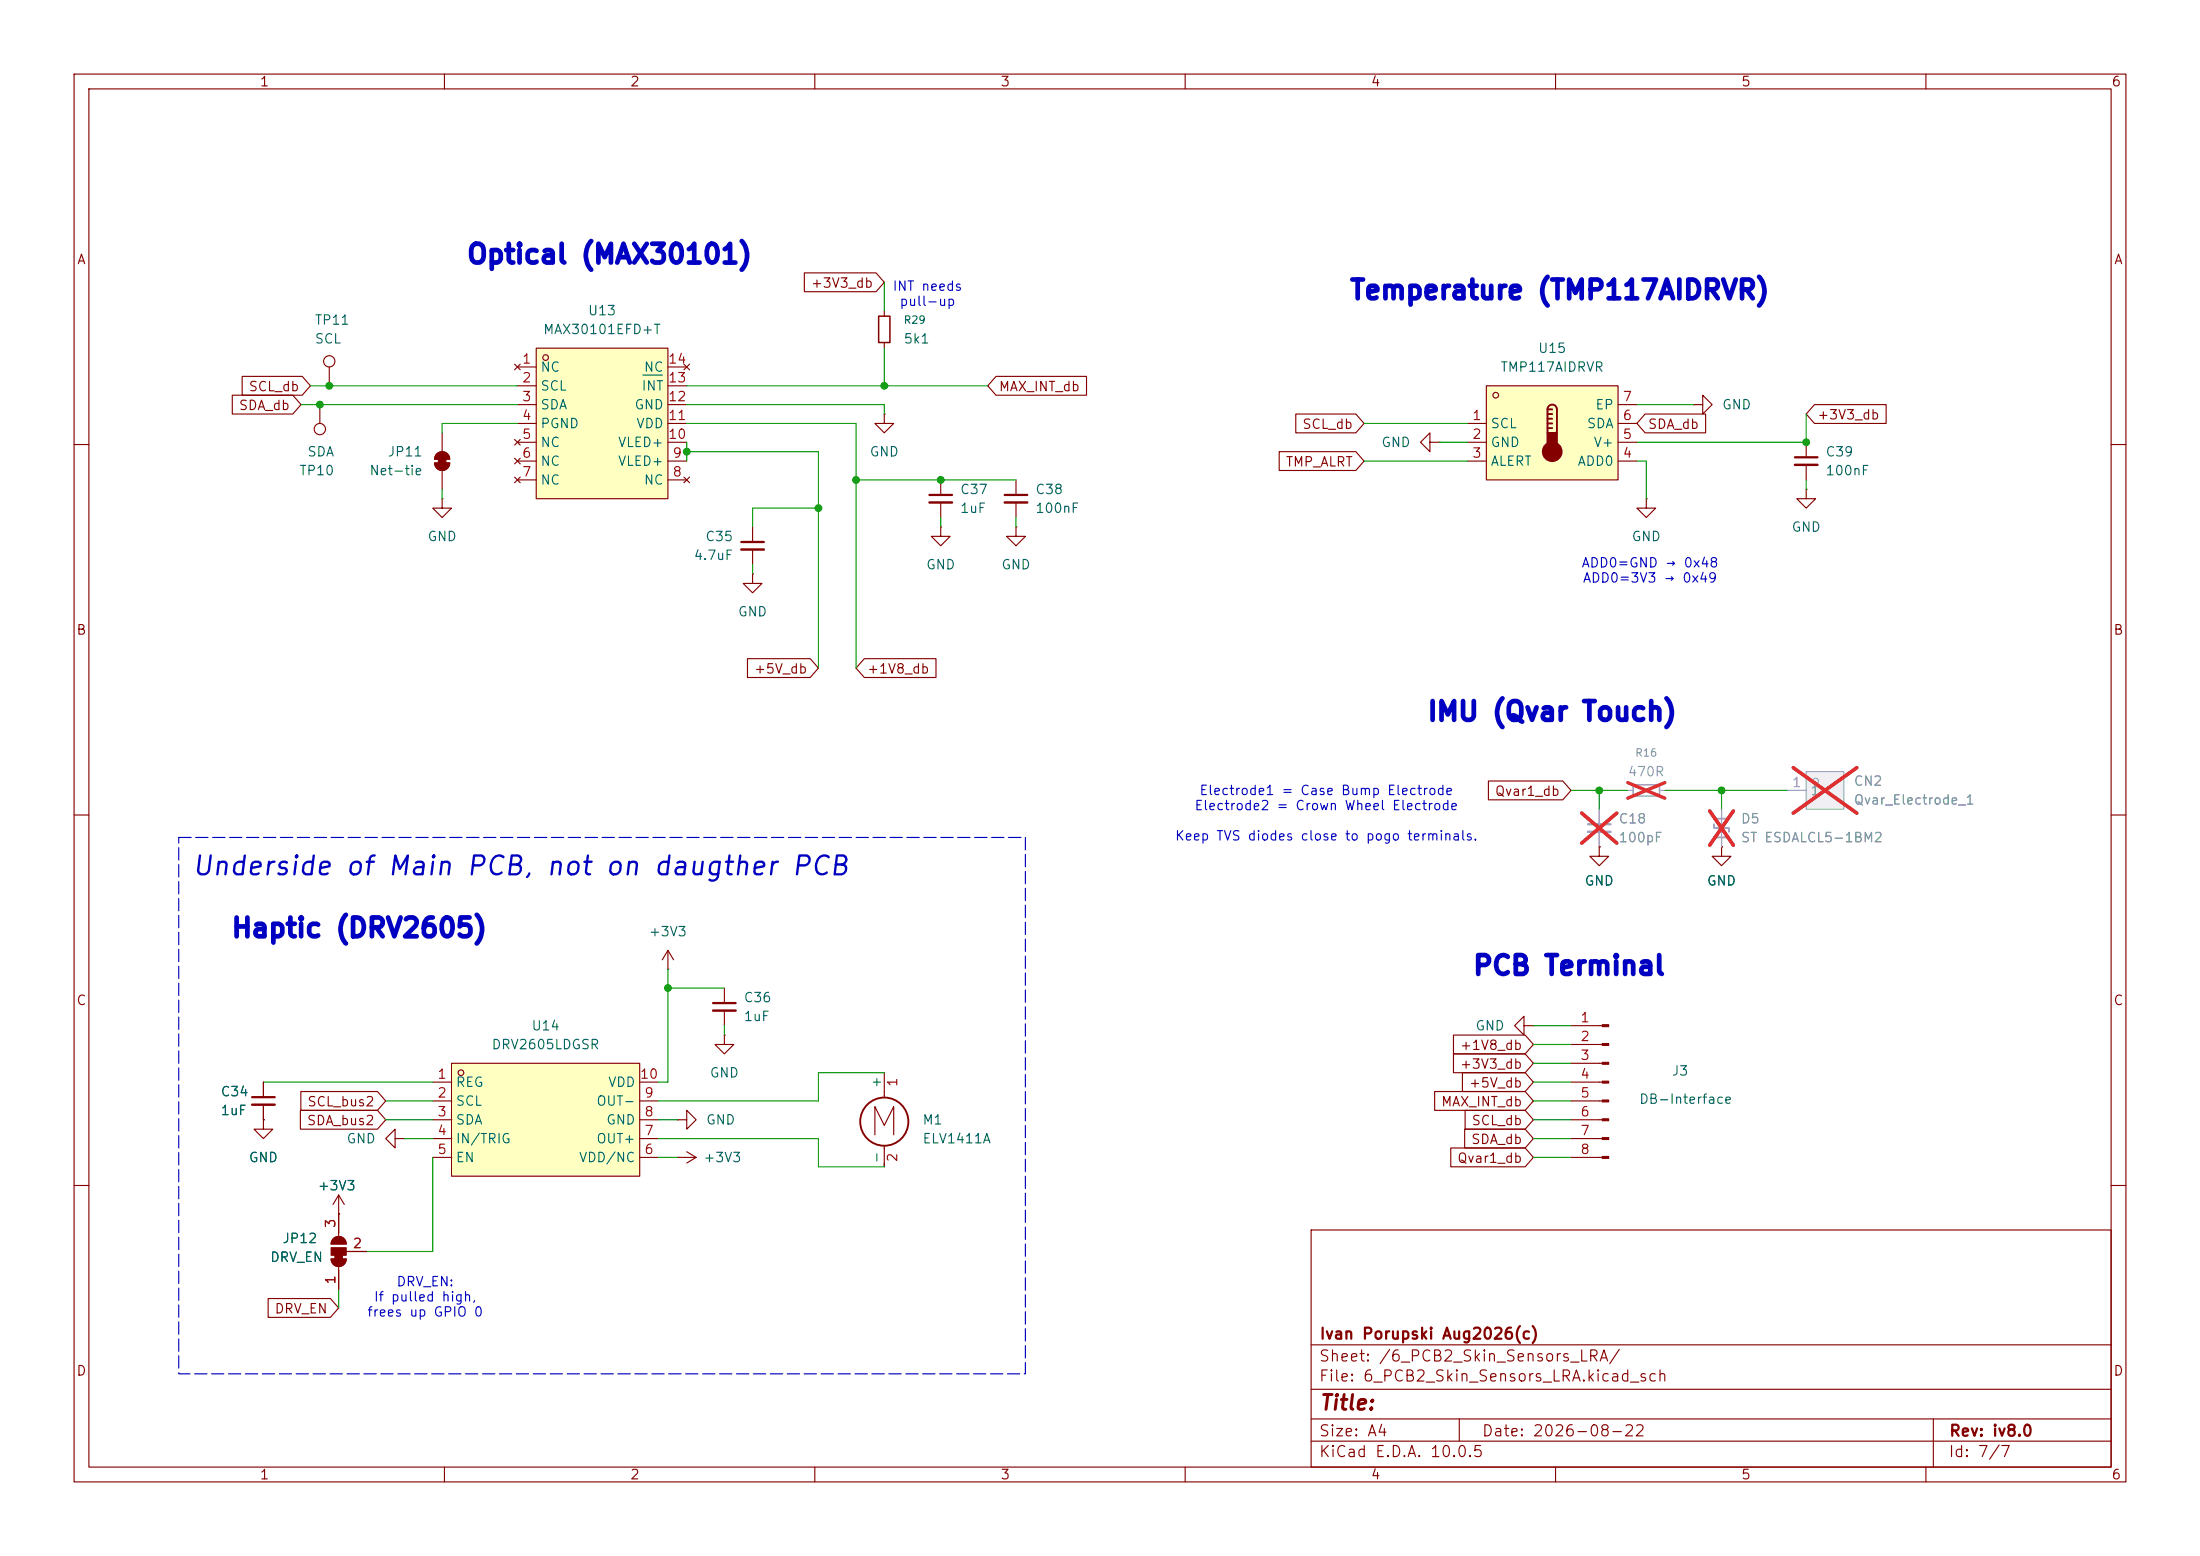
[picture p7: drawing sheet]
<svg xmlns="http://www.w3.org/2000/svg" width="297mm" height="210mm" viewBox="0 0 297 210" stroke-linecap="round" stroke-linejoin="round" font-family="sans-serif">
<g fill="none" stroke="#840000" stroke-width=".15">
<path d="M10 10h277v190h-277zM12 12h273v186h-273zM60 10v2M110 10v2M160 10v2M210 10v2M260 10v2M119.4 55.9v1.3h1.2l-1.2 1.2-1.3-1.2h1.3M119.4 55.9h.1M228.6 54.6h1.3v-1.3l1.2 1.3-1.2 1.3v-1.3M228.6 54.6h.1M10 60h2"/>
<path d="M127 71.1v1.3h1.3l-1.3 1.3-1.3-1.3h1.3M127 71.1h.1M127 64.8v2M127 67.8v2.1M137.2 71.1v1.3h1.2l-1.2 1.3-1.3-1.3h1.3M137.2 71.1h.1M137.2 64.8v2M137.2 67.8v2.1M243.8 66v1.3h1.3l-1.3 1.3-1.2-1.3h1.2M243.8 66h.1M285 60h2M10 110h2"/>
<path d="M285 110h2M10 160h2M177 166h108v32h-108zM285 160h2M60 198v2M110 198v2M160 198v2M177 194.5h108M177 191.5h108M177 187.5h108M177 181.5h108M197 191.5v3"/>
<path d="M210 198v2M260 198v2M261 191.5v6.5"/>
</g>
<path d="M125.5 66.8h3M135.6 66.8h3.1" fill="none" stroke="#840000" stroke-width=".3"/>
<path d="M125.5 67.8h3M135.6 67.8h3.1" fill="none" stroke="#840000" stroke-width=".33"/>
<path d="M200.7 52.1h17.7v12.7h-17.7z" fill="#ffffc2"/>
<g fill="none" stroke="#840000" stroke-width=".15">
<path d="M193 59.7v-1.3l-1.2 1.3 1.2 1.3v-1.3h1.3M194.3 59.7h.1M198.1 57.2h2.6M198.1 59.7h2.6M200.7 52.1h17.7v12.7h-17.7zM218.4 57.2h2.6M218.4 59.7h2.6M218.4 54.6h2.6M198.1 62.2h2.6M218.4 62.2h2.6"/>
<circle cx="201.9" cy="53.3" r=".38"/>
</g>
<path d="M208.9 55.2a.64 .64 0 0 1 .6-.6 .64 .64 0 0 1 .7 .6v3.2M208.9 55.2v3.2M208.9 55.2h.6M208.9 55.9h.6M208.9 56.5h.6M208.9 57.2h.6M208.9 57.8h.6" fill="none" stroke="#840000" stroke-width=".25"/>
<g fill="#840000" stroke="#840000" stroke-width=".25">
<path d="M208.9 58.4h1.3v1.9h-1.3z"/>
<circle cx="209.5" cy="61" r="1.27"/>
</g>
<path d="M72.4 47h17.8v20.3h-17.8z" fill="#ffffc2"/>
<g fill="none" stroke="#840000" stroke-width=".15">
<path d="M43.2 54.6v2.6M44.4 49.5v2.6M59.7 58.4v2.6M69.5 49.1l.7 .8M69.5 59.3l.7 .8M69.8 52.1h2.6M69.8 54.6h2.6M69.8 57.2h2.6M69.8 59.7h2.6M69.8 49.5h2.6M70.2 49.1l-.7 .8M70.2 59.3l-.7 .8"/>
<path d="M72.4 47h17.8v20.3h-17.8zM90.2 52.1h2.5M90.2 54.6h2.5M90.2 57.2h2.5M90.2 59.7h2.5M90.2 49.5h2.5M92.3 49.1l.8 .8M93.1 49.1l-.8 .8M119.4 41.9v.8M119.4 46.2v.8M243.8 59.7v2M58.7 62.5h2a1.02 1.02 0 0 1-1 1 1.02 1.02 0 0 1-1-1z"/>
<path d="M59 61.3a1.02 1.02 0 0 1 1.1-.3 1.02 1.02 0 0 1 .6 1h-2l.1-.4zM59.7 67.3v1.3h1.3l-1.3 1.3-1.3-1.3h1.3M59.7 67.3h.1M59.7 63.5v2.5M69.5 61.8l.7 .8M69.5 64.4l.7 .8M69.8 62.2h2.6M69.8 64.8h2.6M70.2 61.8l-.7 .8M70.2 64.4l-.7 .8M90.2 62.2h2.5M90.2 64.8h2.5"/>
<path d="M92.3 64.4l.8 .8M93.1 64.4l-.8 .8M101.6 77.5v1.2h1.3l-1.3 1.3-1.3-1.3h1.3M101.6 77.5h.1M101.6 71.1v2.1M101.6 74.2v2M222.2 67.3v1.3h-1.2l1.2 1.3 1.3-1.3h-1.3M222.2 67.3h.1M243.8 62.7v2.1M215.9 114.3v1.3h-1.3l1.3 1.2 1.3-1.2h-1.3M215.9 114.3h.1M232.4 114.3v1.3h-1.3l1.3 1.2 1.3-1.2h-1.3"/>
<path d="M232.4 114.3h.1M90.2 130.8h.1M90.2 128.3l.7 1.2M90.2 128.3l-.8 1.2M90.2 128.3v2.5M97.8 133.4v2M97.8 136.4v2M205.7 138.4v-1.2l-1.2 1.2 1.2 1.3v-1.3h1.3M207 138.4h.1M212.1 138.4h4.2M35.6 151.1v1.3h-1.3l1.3 1.3 1.2-1.3h-1.2M35.6 151.1h.1"/>
<path d="M35.6 146.1v2M35.6 149.1v2M53.3 153.7v-1.3l-1.2 1.3 1.2 1.2v-1.2h1.3M54.6 153.7h.1M212.1 141h4.2M212.1 143.5h4.2M212.1 146.1h4.2M212.1 148.6h4.2M212.1 151.1h4.2M212.1 153.7h4.2M212.1 156.2h4.2M45.7 163.8h.1"/>
<path d="M45.7 161.3l-.7 1.3M45.7 161.3l.8 1.3M45.7 161.3v2.5"/>
<circle cx="43.2" cy="57.9" r=".76"/>
<circle cx="44.4" cy="48.8" r=".76"/>
<circle cx="73.7" cy="48.3" r=".38"/>
</g>
<path d="M86.8 50.6h2.6" fill="none" stroke="#006464" stroke-width=".15"/>
<path d="M100.1 73.2h3M242.3 61.7h3.1M96.3 135.4h3M34 148.1h3.1" fill="none" stroke="#840000" stroke-width=".3"/>
<path d="M100.1 74.2h3M242.3 62.7h3.1M96.3 136.4h3M34 149.1h3.1" fill="none" stroke="#840000" stroke-width=".33"/>
<g fill="#840000" stroke="#840000" stroke-width=".15">
<path d="M59.2 61.7h1v1h-1z"/>
<path d="M58.7 62.5h2a1.02 1.02 0 0 1-1 1 1.02 1.02 0 0 1-1-1z"/>
<path d="M59 61.3a1.02 1.02 0 0 1 1.1-.3 1.02 1.02 0 0 1 .6 1h-2l.1-.4z"/>
<path d="M216.3 138.3h.9v.3h-.9z"/>
<path d="M216.3 140.8h.9v.3h-.9z"/>
<path d="M216.3 143.4h.9v.2h-.9z"/>
<path d="M216.3 145.9h.9v.3h-.9z"/>
<path d="M216.3 148.5h.9v.2h-.9z"/>
<path d="M216.3 151h.9v.3h-.9z"/>
<path d="M216.3 153.5h.9v.3h-.9z"/>
<path d="M216.3 156.1h.9v.2h-.9z"/>
</g>
<path d="M118.6 42.7h1.5v3.5h-1.5z" fill="none" stroke="#840000" stroke-width=".2"/>
<path d="M220.5 105.9h3.5v1.5h-3.5z" fill="none" stroke="#a1a1a1" stroke-width=".2"/>
<path d="M215.9 109.2v2.1M215.9 112.3v2M219.7 106.7h.8M224 106.7h.8M232.4 109.2v5.1" fill="none" stroke="#a1a1a1" stroke-width=".15"/>
<path d="M213.5 109.7l4.8 4.1M218.3 109.7l-4.8 4.1M219.7 105.6l5.1 2.1M224.8 105.6l-5.1 2.1M230.8 109.4l3.2 4.7M234 109.4l-3.2 4.7" fill="none" stroke="#e12e31" stroke-width=".46"/>
<path d="M214.4 111.3h3" fill="none" stroke="#a1a1a1" stroke-width=".3"/>
<path d="M214.4 112.3h3" fill="none" stroke="#a1a1a1" stroke-width=".33"/>
<path d="M231.4 110.5h2l-2 2.5h2zM231.4 111.3v.5h2v.5" fill="none" stroke="#a1a1a1" stroke-width=".25"/>
<path d="M243.8 104.1h5.1v5.1h-5.1z" fill="#f0f0f0"/>
<g fill="none" stroke="#a1a1a1" stroke-width=".15">
<path d="M241.3 106.7h2.5M243.8 104.1h5.1v5.1h-5.1z"/>
<circle cx="245.1" cy="105.4" r=".38"/>
</g>
<path d="M242.1 103.6l8.6 6.1M250.7 103.6l-8.6 6.1" fill="none" stroke="#e12e31" stroke-width=".46"/>
<path d="M97.8 139.7v1.3h1.3l-1.3 1.2-1.3-1.2h1.3M97.8 139.7h.1" fill="none" stroke="#840000" stroke-width=".15"/>
<path d="M61 143.5h25.4v15.3h-25.4z" fill="#ffffc2"/>
<g fill="none" stroke="#840000" stroke-width=".15">
<path d="M108.6 36.8h9.7l1.1 1.3-1.1 1.3h-9.7zM31.4 53.3h8.1l1.1 1.3-1.1 1.3h-8.1zM32.7 50.8h8.1l1.1 1.3-1.1 1.2h-8.1zM134.5 50.8h12.2v2.5h-12.2l-1.2-1.2zM174.9 55.9h8.1l1.1 1.3-1.1 1.2h-8.1zM222.1 55.9h8.2v2.5h-8.2l-1.1-1.2zM245 54.6h9.6v2.6h-9.6l-1.2-1.3zM172.7 61h10.3l1.1 1.2-1.1 1.3h-10.3zM100.9 88.9h8.5l1.1 1.3-1.1 1.2h-8.5zM116.7 88.9h9.7v2.5h-9.7l-1.1-1.2zM200.9 105.4h10.1l1.1 1.3-1.1 1.3h-10.1zM215.9 114.3h.1"/>
<path d="M232.4 114.3h.1M196.2 139.7h9.7l1.1 1.3-1.1 1.2h-9.7zM35.6 151.1h.1M35.6 146.1v2M35.6 149.1v2M40.6 149.9h10.4l1.1 1.2-1.1 1.3h-10.4zM40.6 147.3h10.4l1.1 1.3-1.1 1.3h-10.4zM58.4 146.1h2.6M58.4 148.6h2.6M58.4 151.1h2.6M58.4 153.7h2.6M58.4 156.2h2.6"/>
<path d="M61 143.5h25.4v15.3h-25.4zM86.4 146.1h2.5M86.4 148.6h2.5M86.4 151.1h2.5M86.4 153.7h2.5M86.4 156.2h2.5M91.4 151.1h1.3v-1.2l1.3 1.2-1.3 1.3v-1.3M91.4 151.1h.1M91.4 156.2h.1M91.4 156.2h2.6M92.7 155.4l1.3 .8M94 156.2l-1.3 .8"/>
<path d="M118.1 153.2v-3.8l1.3 2.5 1.2-2.5v3.8M119.4 144.8v3.3M119.4 154.6v2.9M193.7 147.3h12.2l1.1 1.3-1.1 1.3h-12.2zM195.9 154.9h10l1.1 1.3-1.1 1.3h-10zM196.2 142.2h9.7l1.1 1.3-1.1 1.3h-9.7zM197.4 144.8h8.5l1.1 1.3-1.1 1.2h-8.5zM197.7 152.4h8.2l1.1 1.3-1.1 1.2h-8.2zM197.8 149.9h8.1l1.1 1.2-1.1 1.3h-8.1zM36.2 175.3h8.4l1.1 1.2-1.1 1.3h-8.4zM44.7 169.9h2a1.02 1.02 0 0 1-1 1 1.02 1.02 0 0 1-1-1zM45 167.2a1.02 1.02 0 0 1 1.1-.2 1.02 1.02 0 0 1 .6 .9h-2l.1-.4z"/>
<path d="M45.7 163.8h.1M45.7 163.8v3.1M45.7 170.9v3.1M46.7 168.9h2.8"/>
<circle cx="62.2" cy="144.8" r=".38"/>
</g>
<circle cx="119.4" cy="151.4" r="3.3" fill="none" stroke="#840000" stroke-width=".25"/>
<g fill="#840000" stroke="#840000" stroke-width=".15">
<path d="M45.2 169.4h1v.5h-1z"/>
<path d="M44.7 169.9h2a1.02 1.02 0 0 1-1 1 1.02 1.02 0 0 1-1-1z"/>
<path d="M44.7 168.4h2v1h-2z"/>
<path d="M45 167.2a1.02 1.02 0 0 1 1.1-.2 1.02 1.02 0 0 1 .6 .9h-2l.1-.4z"/>
</g>
<g fill="none" stroke="#009600" stroke-width=".15">
<path d="M119.4 38.1v3.8M40.6 54.6h29.2M41.9 52.1h27.9M69.8 57.2h-10.1v1.2M92.7 54.6h26.7v1.3M92.7 57.2h22.9v33M92.7 52.1h40.6M92.7 59.7v2.5M119.4 47v5.1M184.1 57.2h14M194.3 59.7h3.8M221 54.6h7.6"/>
<path d="M243.8 55.9v3.8h-22.8M59.7 66v1.3M92.7 61h17.8v29.2M101.6 76.2v1.3M110.5 68.6h-8.9v2.5M115.6 64.8h21.6M127 69.9v1.2M137.2 69.9v1.2M184.1 62.2h14M221 62.2h1.2v5.1M243.8 64.8v1.2M212.1 106.7h7.6"/>
<path d="M215.9 106.7v2.5M224.8 106.7h16.5M232.4 106.7v2.5M90.2 130.8v15.3h-1.3M90.2 133.4h7.6M97.8 138.4v1.3M207 138.4h5.1M35.6 146.1h22.8M52.1 151.1h6.3M52.1 148.6h6.3M54.6 153.7h3.8M58.4 156.2v12.7h-8.9"/>
<path d="M88.9 153.7h21.6v3.8h8.9M88.9 151.1h2.5M88.9 156.2h2.5M119.4 144.8h-8.9v3.8h-21.6M207 153.7h5.1M207 151.1h5.1M207 156.2h5.1M207 146.1h5.1M207 148.6h5.1M207 141h5.1M207 143.5h5.1M45.7 174v2.5"/>
</g>
<path d="M24.1 113h114.3v72.4h-114.3z" fill="none" stroke="#0000c2" stroke-width=".15" stroke-dasharray="1.7 .6"/>
<path d="M215.9 109.2v2.1M215.9 112.3v2M232.4 109.2v1.3M232.4 113v1.3M241.3 106.7h2.5" fill="none" stroke="#a1a1a1" stroke-width=".15"/>
<path d="M213.5 109.7l4.8 4.1M218.3 109.7l-4.8 4.1M230.8 109.4l3.2 4.7M234 109.4l-3.2 4.7M242.1 103.6l8.6 6.1M250.7 103.6l-8.6 6.1" fill="none" stroke="#e12e31" stroke-width=".46"/>
<g fill="#009600" stroke="#009600" stroke-width=".14">
<circle cx="90.2" cy="133.4" r=".46"/>
<circle cx="127" cy="64.8" r=".46"/>
<circle cx="243.8" cy="59.7" r=".46"/>
<circle cx="115.6" cy="64.8" r=".46"/>
<circle cx="92.7" cy="61" r=".46"/>
<circle cx="44.4" cy="52.1" r=".46"/>
<circle cx="110.5" cy="68.6" r=".46"/>
<circle cx="43.2" cy="54.6" r=".46"/>
<circle cx="119.4" cy="52.1" r=".46"/>
<circle cx="215.9" cy="106.7" r=".46"/>
<circle cx="232.4" cy="106.7" r=".46"/>
</g>
<g font-size="2.6" fill="#0000c2">
<text x="25.7" y="118.8">Underside of Main PCB,</text>
<text x="73.5" y="118.8">not on daugther PCB</text>
</g>
<g font-size="2.5" fill="#0000c2">
<text x="62.9" y="36.2">Optical (MAX30101)</text>
<text x="182.1" y="41">Temperature (TMP117AIDRVR)</text>
<text x="192.5" y="97.9">IMU (Qvar Touch)</text>
<text x="31.1" y="127.1">Haptic (DRV2605)</text>
<text x="198.7" y="132.2">PCB Terminal</text>
</g>
<text font-size="2" fill="#840000" x="178" y="190.8">Title:</text>
<g font-size="1.5" fill="#840000">
<text x="178" y="184.1">Sheet: /6_PCB2_Skin_Sensors_LRA/</text>
<text x="178" y="181.1">Ivan Porupski Aug2026(c)</text>
<text x="178" y="186.8">File: 6_PCB2_Skin_Sensors_LRA.kicad_sch</text>
<text x="178" y="197">KiCad E.D.A. 10.0.5</text>
<text x="178" y="194.2">Size: A4</text>
<text x="200" y="194.2">Date: 2026-08-22</text>
<text x="263" y="197">Id: 7/7</text>
<text x="263" y="194.2">Rev: iv8.0</text>
</g>
<g font-size="1.3" fill="#840000">
<text x="35" y="12">1</text>
<text x="85" y="12">2</text>
<text x="135" y="12">3</text>
<text x="185" y="12">4</text>
<text x="235" y="12">5</text>
<text x="285" y="12">6</text>
<text x="10.3" y="36">A</text>
<text x="285.3" y="36">A</text>
<text x="109.4" y="39.2">+3V3_db</text>
<text x="33.5" y="53.1">SCL_db</text>
<text x="134.8" y="53.1">MAX_INT_db</text>
<text x="32.2" y="55.7">SDA_db</text>
<text x="175.7" y="58.2">SCL_db</text>
<text x="222.4" y="58.2">SDA_db</text>
<text x="245.2" y="56.9">+3V3_db</text>
<text x="173.5" y="63.3">TMP_ALRT</text>
<text x="10.2" y="86">B</text>
<text x="285.2" y="86">B</text>
<text x="101.7" y="91.2">+5V_db</text>
<text x="117" y="91.2">+1V8_db</text>
<text x="201.7" y="107.7">Qvar1_db</text>
<text x="10.2" y="136">C</text>
<text x="285.2" y="136">C</text>
<text x="197" y="142">+1V8_db</text>
<text x="41.4" y="149.6">SCL_bus2</text>
<text x="194.5" y="149.6">MAX_INT_db</text>
<text x="197" y="144.6">+3V3_db</text>
<text x="198.2" y="147.1">+5V_db</text>
<text x="41.3" y="152.2">SDA_bus2</text>
<text x="198.5" y="154.7">SDA_db</text>
<text x="198.6" y="152.2">SCL_db</text>
<text x="196.6" y="157.3">Qvar1_db</text>
<text x="37" y="177.6">DRV_EN</text>
<text x="10.2" y="186">D</text>
<text x="285.2" y="186">D</text>
<text x="35" y="200">1</text>
<text x="85" y="200">2</text>
<text x="135" y="200">3</text>
<text x="185" y="200">4</text>
<text x="235" y="200">5</text>
<text x="285" y="200">6</text>
</g>
<g font-size="1.3" fill="#0000c2">
<text x="120.4" y="39.6">INT needs</text>
<text x="121.3" y="41.6">pull-up</text>
<text x="213.4" y="76.9">ADD0=GND → 0x48</text>
<text x="213.6" y="79">ADD0=3V3 → 0x49</text>
<text x="161.8" y="107.6">Electrode1 = Case Bump Electrode</text>
<text x="158.5" y="113.8">Keep TVS diodes close to pogo terminals.</text>
<text x="161.2" y="109.7">Electrode2 = Crown Wheel Electrode</text>
<text x="53.4" y="173.9">DRV_EN:</text>
<text x="49.5" y="178">frees up GPIO 0</text>
<text x="50.4" y="176">If pulled high,</text>
</g>
<g font-size="1.3" fill="#006464">
<text x="42.4" y="44.1">TP11</text>
<text x="42.4" y="46.7">SCL</text>
<text x="73.2" y="45.4">MAX30101EFD+T</text>
<text x="79.3" y="42.9">U13</text>
<text x="121.9" y="46.7">5k1</text>
<text x="207.5" y="48">U15</text>
<text x="72.9" y="53">SCL</text>
<text x="72.9" y="50.5">NC</text>
<text x="86.5" y="53">INT</text>
<text x="86.8" y="50.5">NC</text>
<text x="202.5" y="50.5">TMP117AIDRVR</text>
<text x="72.9" y="55.6">SDA</text>
<text x="72.9" y="58.1">PGND</text>
<text x="85.6" y="55.6">GND</text>
<text x="85.8" y="58.1">VDD</text>
<text x="201.1" y="58.1">SCL</text>
<text x="214.1" y="58.1">SDA</text>
<text x="215.3" y="55.6">EP</text>
<text x="232.4" y="55.6">GND</text>
<text x="40.3" y="64.5">TP10</text>
<text x="41.4" y="61.9">SDA</text>
<text x="49.8" y="64.5">Net-tie</text>
<text x="52.3" y="61.9">JP11</text>
<text x="72.9" y="60.7">NC</text>
<text x="72.9" y="63.2">NC</text>
<text x="72.9" y="65.7">NC</text>
<text x="83.3" y="63.2">VLED+</text>
<text x="83.3" y="60.7">VLED+</text>
<text x="86.8" y="65.7">NC</text>
<text x="117.3" y="61.9">GND</text>
<text x="186.4" y="60.7">GND</text>
<text x="201.1" y="60.7">GND</text>
<text x="201.1" y="63.2">ALERT</text>
<text x="212.9" y="63.2">ADD0</text>
<text x="215" y="60.7">V+</text>
<text x="246.4" y="61.9">C39</text>
<text x="246.4" y="64.5">100nF</text>
<text x="129.5" y="67">C37</text>
<text x="129.5" y="69.5">1uF</text>
<text x="139.7" y="67">C38</text>
<text x="139.7" y="69.5">100nF</text>
<text x="57.6" y="73.4">GND</text>
<text x="93.6" y="75.9">4.7uF</text>
<text x="95.1" y="73.4">C35</text>
<text x="124.9" y="77.2">GND</text>
<text x="135.1" y="77.2">GND</text>
<text x="220.2" y="73.4">GND</text>
<text x="241.8" y="72.1">GND</text>
<text x="99.5" y="83.5">GND</text>
<text x="213.8" y="119.8">GND</text>
<text x="230.3" y="119.8">GND</text>
<text x="87.5" y="126.7">+3V3</text>
<text x="100.3" y="135.6">C36</text>
<text x="66.3" y="141.9">DRV2605LDGSR</text>
<text x="71.7" y="139.4">U14</text>
<text x="100.3" y="138.1">1uF</text>
<text x="199.1" y="139.4">GND</text>
<text x="29.7" y="148.3">C34</text>
<text x="61.4" y="147">REG</text>
<text x="61.4" y="149.6">SCL</text>
<text x="80.4" y="149.6">OUT-</text>
<text x="82" y="147">VDD</text>
<text x="95.7" y="145.7">GND</text>
<text x="119.2" y="147" transform="rotate(-90 119.2 147)">+</text>
<text x="221.2" y="149.3">DB-Interface</text>
<text x="225.6" y="145.5">J3</text>
<text x="29.7" y="150.8">1uF</text>
<text x="46.7" y="154.6">GND</text>
<text x="61.4" y="152.1">SDA</text>
<text x="61.4" y="154.6">IN/TRIG</text>
<text x="80.4" y="154.6">OUT+</text>
<text x="81.8" y="152.1">GND</text>
<text x="95.2" y="152.1">GND</text>
<text x="124.4" y="152.1">M1</text>
<text x="124.4" y="154.6">ELV1411A</text>
<text x="33.5" y="157.2">GND</text>
<text x="42.8" y="161">+3V3</text>
<text x="61.4" y="157.2">EN</text>
<text x="78.1" y="157.2">VDD/NC</text>
<text x="94.9" y="157.2">+3V3</text>
<text x="119.2" y="157.1" transform="rotate(-90 119.2 157.1)">-</text>
<text x="36.4" y="170.6">DRV_EN</text>
<text x="38" y="168.1">JP12</text>
</g>
<g font-size="1.3" fill="#a90000">
<text x="70.4" y="51.9">2</text>
<text x="70.4" y="49.4">1</text>
<text x="90.1" y="51.9">13</text>
<text x="90.1" y="49.4">14</text>
<text x="70.4" y="54.5">3</text>
<text x="70.4" y="57">4</text>
<text x="70.4" y="59.6">5</text>
<text x="90.1" y="59.6">10</text>
<text x="90.1" y="57">11</text>
<text x="90.1" y="54.5">12</text>
<text x="198.7" y="57">1</text>
<text x="198.7" y="59.6">2</text>
<text x="219" y="59.6">5</text>
<text x="219" y="57">6</text>
<text x="219" y="54.5">7</text>
<text x="70.4" y="62.1">6</text>
<text x="70.4" y="64.6">7</text>
<text x="90.7" y="62.1">9</text>
<text x="90.7" y="64.6">8</text>
<text x="198.7" y="62.1">3</text>
<text x="219" y="62.1">4</text>
<text x="213.3" y="138.3">1</text>
<text x="213.3" y="140.8">2</text>
<text x="213.3" y="143.4">3</text>
<text x="59" y="145.9">1</text>
<text x="59" y="148.5">2</text>
<text x="86.3" y="145.9">10</text>
<text x="86.9" y="148.5">9</text>
<text x="121.4" y="146.8" transform="rotate(-90 121.4 146.8)">1</text>
<text x="213.3" y="145.9">4</text>
<text x="213.3" y="148.5">5</text>
<text x="59" y="151">3</text>
<text x="59" y="153.5">4</text>
<text x="86.9" y="153.5">7</text>
<text x="86.9" y="151">8</text>
<text x="213.3" y="151">6</text>
<text x="213.3" y="153.5">7</text>
<text x="59" y="156.1">5</text>
<text x="86.9" y="156.1">6</text>
<text x="121.4" y="156.9" transform="rotate(-90 121.4 156.9)">2</text>
<text x="213.3" y="156.1">8</text>
<text x="45.6" y="165.8" transform="rotate(-90 45.6 165.8)">3</text>
<text x="45.6" y="173.5" transform="rotate(-90 45.6 173.5)">1</text>
<text x="47.5" y="168.8">2</text>
</g>
<g font-size="1.3" fill="#989898">
<text x="219.7" y="105.1">470R</text>
<text x="244.3" y="107.6">1</text>
<text x="250.2" y="106.4">CN2</text>
<text x="218.4" y="111.5">C18</text>
<text x="218.4" y="114">100pF</text>
<text x="234.9" y="111.5">D5</text>
<text x="234.9" y="114">ST ESDALCL5-1BM2</text>
<text x="250.2" y="108.9">Qvar_Electrode_1</text>
</g>
<text font-size="1.3" fill="#aaa" x="241.8" y="106.5">1</text>
<text font-size="1" fill="#006464" x="121.9" y="43.9">R29</text>
<text font-size="1" fill="#989898" x="220.7" y="102.4">R16</text>
</svg>
